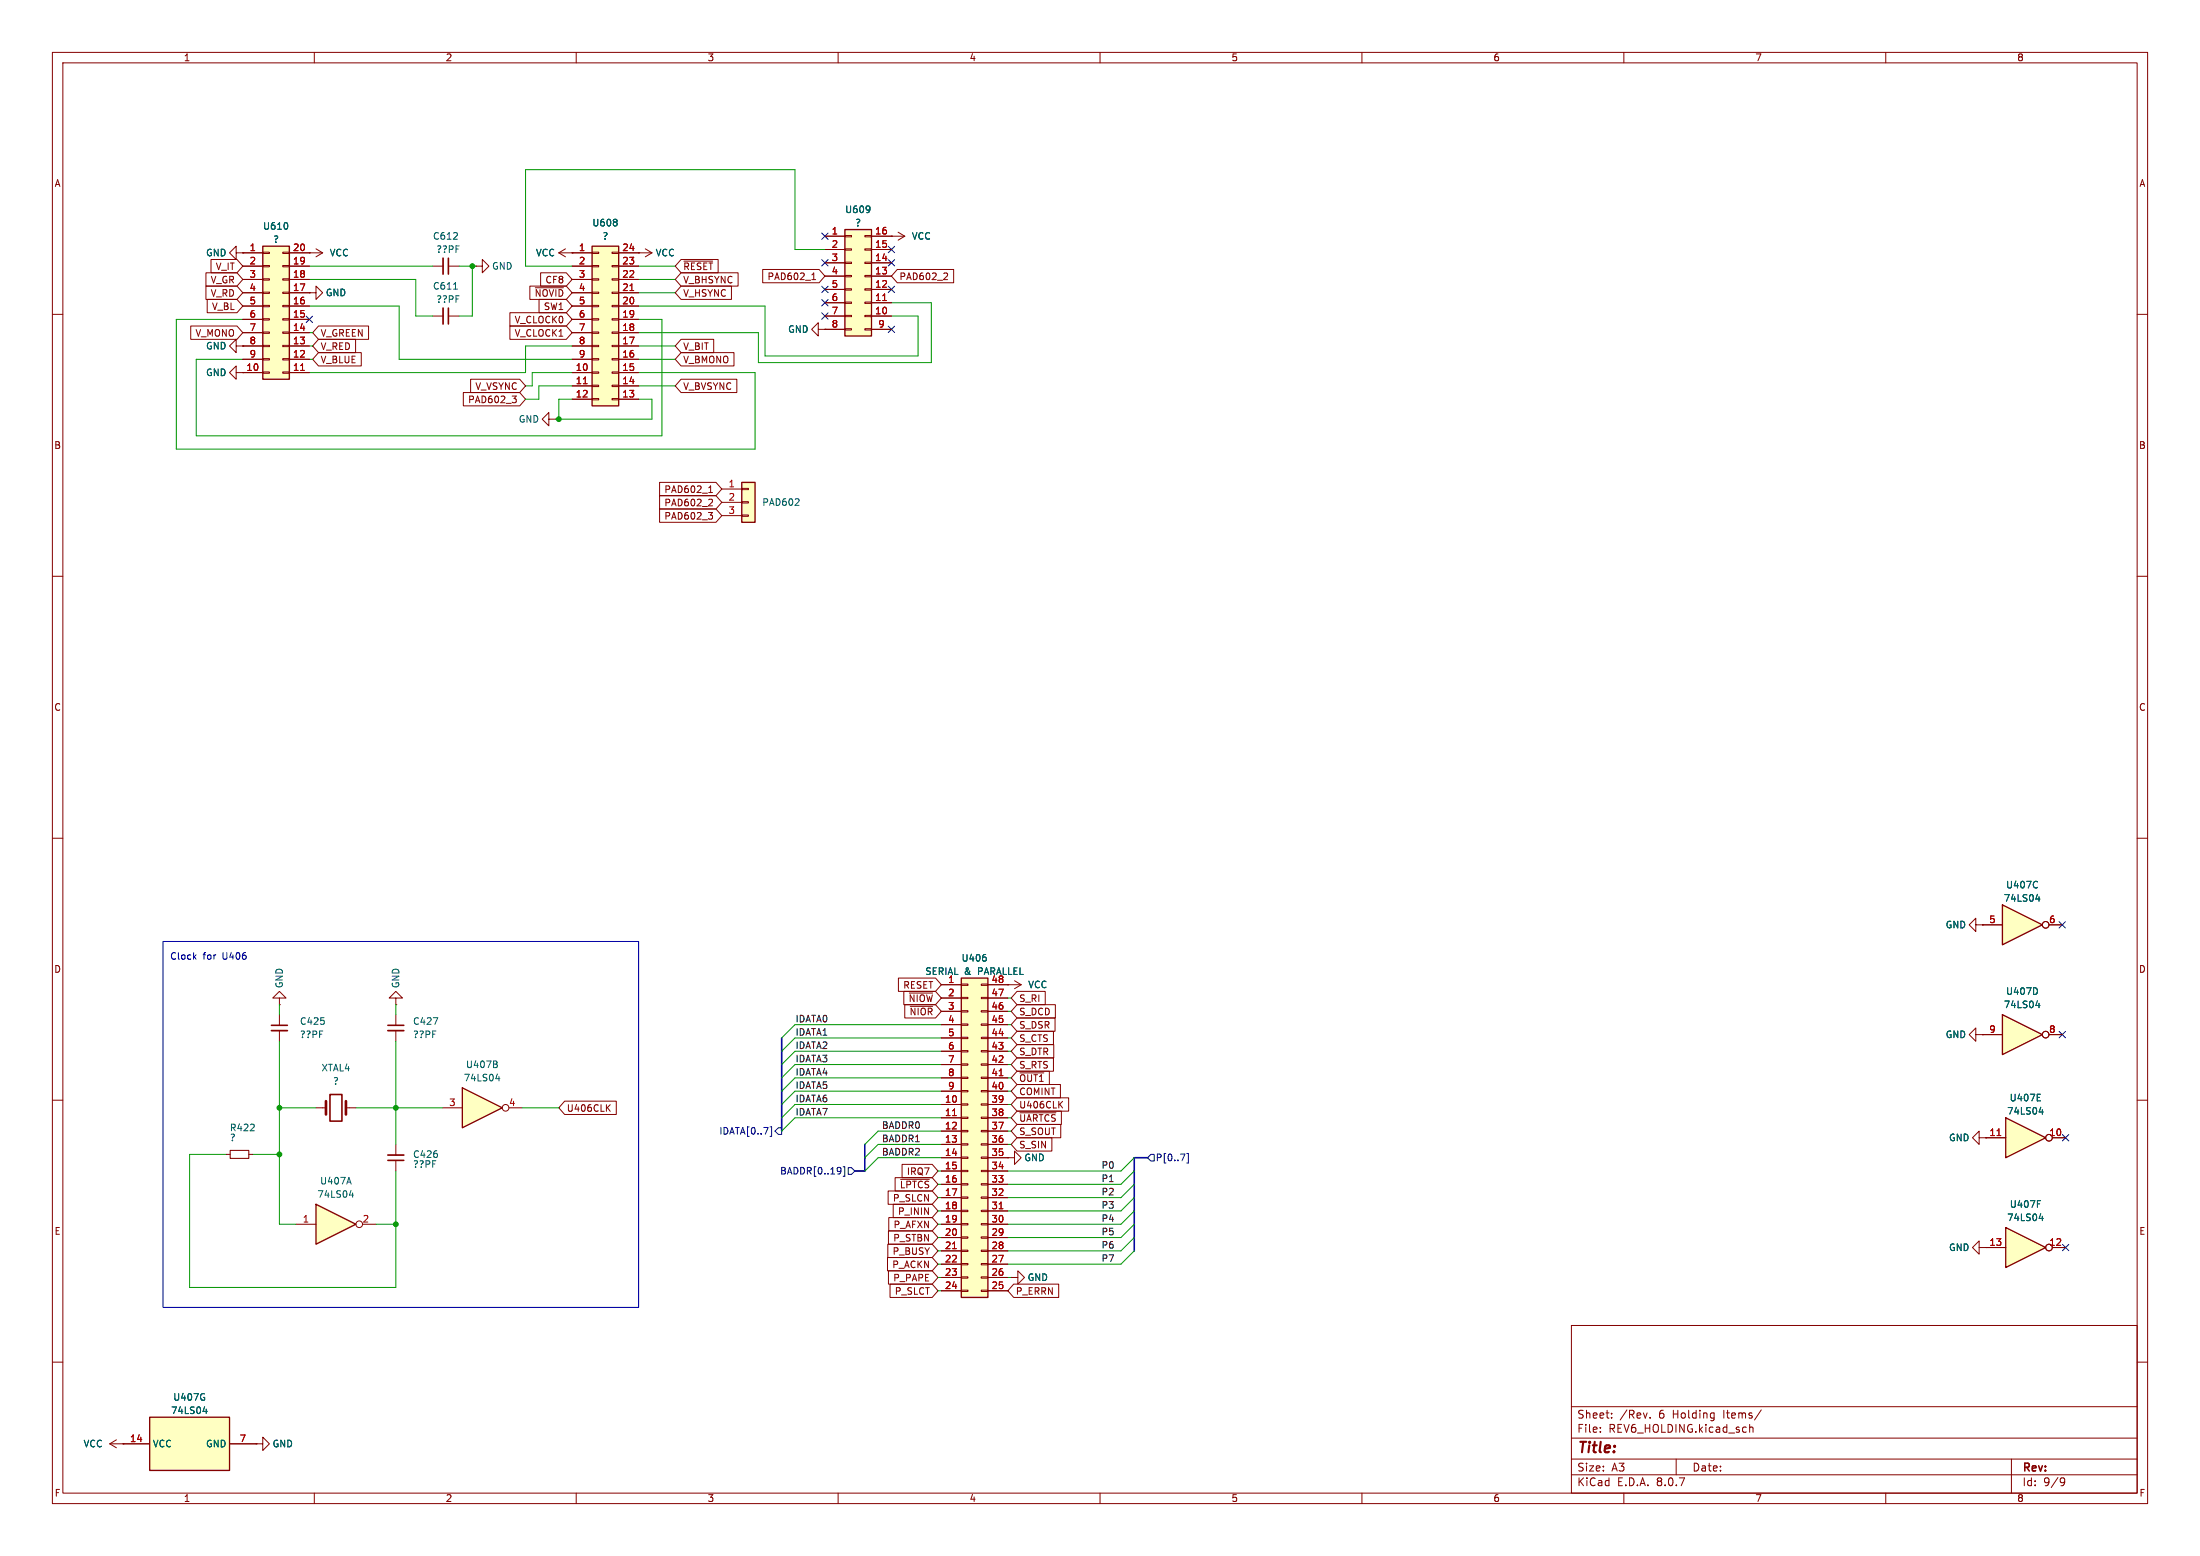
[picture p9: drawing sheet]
<svg xmlns="http://www.w3.org/2000/svg" width="420mm" height="297mm" viewBox="0 0 420 297" stroke-linecap="round" stroke-linejoin="round" font-family="sans-serif">
<g fill="none" stroke="#840000" stroke-width=".19">
<path d="M10 10h400v277h-400zM12 12h396v273h-396zM60 10v2M110 10v2M160 10v2M210 10v2M260 10v2M310 10v2M360 10v2M10 60h2M156.2 62.9v-1.3l-1.3 1.3 1.3 1.2v-1.2h1.3M157.5 62.9h.1"/>
<path d="M408 60h2M10 110h2M408 110h2M10 160h2M408 160h2M377.2 176.5v1.3l-1.3-1.3 1.3-1.2v1.2h1.3M378.5 176.5h.1M377.2 197.5v1.3l-1.3-1.3 1.3-1.3v1.3h1.3M378.5 197.5h.1M10 210h2M408 210h2M300 253h108v32h-108z"/>
<path d="M10 260h2M300 278.5h108M300 274.5h108M300 268.5h108M305.5 273.2v.2M305.5 272.5v.1M307.7 270.5v.2M307.7 269.8v.1M315 270.5v.2M320 278.5v3M327.1 269.7l.1 .1M327.2 269.7v1.2l-.1 .2"/>
<path d="M327.2 270.6l-.1 .1M334 271.9v1.5M334 272.5l.2-.1 .4 .1 .1 .9M336.2 269.1l-1.3 1.9M384 278.5v6.5M408 260h2M60 285v2M110 285v2M160 285v2M210 285v2M260 285v2M300 281.5h108"/>
<path d="M310 285v2M360 285v2M393.6 282.1l.5 .1a.99 .99 0 0 1-.4 1.4h-.3M394.2 282.7l-.3 .3h-.3"/>
</g>
<path d="M382.3 172.7l7.6 3.8-7.6 3.8z" fill="#ffffc2"/>
<path d="M382.3 172.7l7.6 3.8-7.6 3.8z" fill="none" stroke="#840000" stroke-width=".25"/>
<g fill="none" stroke="#840000" stroke-width=".19">
<path d="M378.5 176.5h3.8M391.2 176.5h2.5"/>
<circle cx="390.5" cy="176.5" r=".63"/>
</g>
<path d="M388.7 171.6h.7M388.9 168.3h.1M389 169.4h-.1M389.3 171.2v.8" fill="none" stroke="#006464" stroke-width=".19"/>
<path d="M382.3 193.7l7.6 3.8-7.6 3.8z" fill="#ffffc2"/>
<path d="M382.3 193.7l7.6 3.8-7.6 3.8z" fill="none" stroke="#840000" stroke-width=".25"/>
<g fill="none" stroke="#840000" stroke-width=".19">
<path d="M378.5 197.5h3.8M391.2 197.5h2.5"/>
<circle cx="390.5" cy="197.5" r=".63"/>
</g>
<path d="M388.7 191.9h.7M388.9 188.8v.7M389.3 191.5v.8" fill="none" stroke="#006464" stroke-width=".19"/>
<path d="M113 47h5.1v30.5h-5.1z" fill="#ffffc2"/>
<g fill="none" stroke="#840000" stroke-width=".19">
<path d="M109.2 48.3h3.8M109.2 50.8h3.8M109.2 58.4h3.8M109.2 55.9h3.8M109.2 53.3h3.8M113 58.3h1.3v.2h-1.3zM113 55.8h1.3v.2h-1.3zM113 53.2h1.3v.3h-1.3zM113 50.7h1.3v.2h-1.3zM113 48.1h1.3v.3h-1.3zM116.8 58.3h1.3v.2h-1.3zM116.8 55.8h1.3v.2h-1.3z"/>
<path d="M116.8 53.2h1.3v.3h-1.3zM116.8 50.7h1.3v.2h-1.3zM116.8 48.1h1.3v.3h-1.3zM118.1 48.3h3.8M118.1 50.8h3.8M118.1 58.4h3.8M118.1 55.9h3.8M118.1 53.3h3.8M109.2 71.1h3.8M109.2 73.7h3.8M109.2 76.2h3.8M109.2 68.6h3.8"/>
<path d="M109.2 66h3.8M109.2 63.5h3.8M109.2 61h3.8M113 76.1h1.3v.2h-1.3zM113 73.5h1.3v.3h-1.3zM113 71h1.3v.2h-1.3zM113 68.5h1.3v.2h-1.3zM113 65.9h1.3v.3h-1.3zM113 63.4h1.3v.2h-1.3zM113 60.8h1.3v.3h-1.3zM116.8 76.1h1.3v.2h-1.3zM116.8 73.5h1.3v.3h-1.3z"/>
<path d="M116.8 71h1.3v.2h-1.3zM116.8 68.5h1.3v.2h-1.3zM116.8 65.9h1.3v.3h-1.3zM116.8 63.4h1.3v.2h-1.3zM116.8 60.8h1.3v.3h-1.3zM118.1 71.1h3.8M118.1 73.7h3.8M118.1 76.2h3.8M118.1 68.6h3.8M118.1 66h3.8M118.1 63.5h3.8M118.1 61h3.8"/>
</g>
<path d="M113 47h5.1v30.5h-5.1z" fill="none" stroke="#840000" stroke-width=".25"/>
<path d="M120.3 55.5h.7M111.4 73.2h.7" fill="none" stroke="#a90000" stroke-width=".19"/>
<path d="M117.7 42v.3M117.7 42.5v.5" fill="none" stroke="#006464" stroke-width=".19"/>
<path d="M161.3 43.8h5.1v20.3h-5.1z" fill="#ffffc2"/>
<g fill="none" stroke="#840000" stroke-width=".19">
<path d="M106.7 48.3h2.5M106.7 48.3l1.2 .7M107.9 47.5l-1.2 .8M109.2 48.3h.1M121.9 48.3h.1M121.9 48.3h2.6M123.2 47.5l1.3 .8M124.5 48.3l-1.3 .7M157.5 45.1h3.8M157.5 57.8h3.8M157.5 55.2h3.8M157.5 52.7h3.8"/>
<path d="M157.5 50.2h3.8M157.5 47.6h3.8M161.3 57.7h1.3v.2h-1.3zM161.3 55.1h1.3v.3h-1.3zM161.3 52.6h1.3v.2h-1.3zM161.3 50h1.3v.3h-1.3zM161.3 47.5h1.3v.3h-1.3zM161.3 45h1.3v.2h-1.3zM165.1 57.7h1.3v.2h-1.3zM165.1 55.1h1.3v.3h-1.3zM165.1 52.6h1.3v.2h-1.3zM165.1 50h1.3v.3h-1.3z"/>
<path d="M165.1 47.5h1.3v.3h-1.3zM165.1 45h1.3v.2h-1.3zM166.4 45.1h6.3M166.4 57.8h3.8M166.4 55.2h3.8M166.4 52.7h3.8M166.4 50.2h3.8M166.4 47.6h3.8M170.2 45.1h.1M171.4 44.3l1.3 .8M172.7 45.1l-1.3 .7M157.5 60.3h3.8"/>
<path d="M157.5 62.9h3.8M161.3 62.7h1.3v.3h-1.3zM161.3 60.2h1.3v.3h-1.3zM165.1 62.7h1.3v.3h-1.3zM165.1 60.2h1.3v.3h-1.3zM166.4 60.3h3.8M166.4 62.9h3.8M104.8 80v-1.3l-1.3 1.3 1.3 1.3v-1.3h1.2M106 80h.1"/>
</g>
<path d="M161.3 43.8h5.1v20.3h-5.1z" fill="none" stroke="#840000" stroke-width=".25"/>
<path d="M168.5 57.4h.7" fill="none" stroke="#a90000" stroke-width=".19"/>
<path d="M166 39.4v.9M166.1 39.9l-.1 .1" fill="none" stroke="#006464" stroke-width=".19"/>
<path d="M141.6 92.1h2.5v7.6h-2.5z" fill="#ffffc2"/>
<g fill="none" stroke="#840000" stroke-width=".19">
<path d="M90.8 50.8h1.3v1.3l1.2-1.3-1.2-1.3v1.3M90.8 50.8h.1M45.1 71.1v-1.2l-1.3 1.2 1.3 1.3v-1.3h1.3M45.1 66v-1.2l-1.3 1.2 1.3 1.3v-1.3h1.3M46.4 71.1h.1M46.4 66h.1M137.8 93.3h3.8M137.8 95.9h3.8M137.8 98.4h3.8M141.6 98.3h1.3v.3h-1.3zM141.6 95.8h1.3v.2h-1.3zM141.6 93.2h1.3v.3h-1.3z"/>
<path d="M192.4 188h.1M192.4 188h2.5M193.7 187.2l1.2 .8M194.9 188l-1.2 .7"/>
</g>
<path d="M141.6 92.1h2.5v7.6h-2.5z" fill="none" stroke="#840000" stroke-width=".25"/>
<path d="M183.5 186.7h5.1v60.9h-5.1z" fill="#ffffc2"/>
<g fill="none" stroke="#840000" stroke-width=".19">
<path d="M45.1 48.3v-1.3l-1.3 1.3 1.3 1.2v-1.2h1.3M46.4 48.3h.1M82.5 50.8h2.1M85.6 50.8h2M82.5 60.3h2.1M85.6 60.3h2M179.7 188h3.8M179.7 190.5h3.8M179.7 193h3.8M179.7 195.6h3.8M179.7 198.1h3.8M183.5 198h1.3v.2h-1.3z"/>
<path d="M183.5 195.5h1.3v.2h-1.3zM183.5 192.9h1.3v.3h-1.3zM183.5 190.4h1.3v.2h-1.3zM183.5 187.8h1.3v.3h-1.3zM187.3 198h1.3v.2h-1.3zM187.3 195.5h1.3v.2h-1.3zM187.3 192.9h1.3v.3h-1.3zM187.3 190.4h1.3v.2h-1.3zM187.3 187.8h1.3v.3h-1.3zM188.6 188h3.8M188.6 190.5h3.8M188.6 193h3.8"/>
<path d="M188.6 195.6h3.8M188.6 198.1h3.8M179.7 210.8h3.8M179.7 213.4h3.8M179.7 215.9h3.8M179.7 218.4h3.8M179.7 208.3h3.8M179.7 205.7h3.8M179.7 203.2h3.8M179.7 200.7h3.8M183.5 218.3h1.3v.3h-1.3zM183.5 215.8h1.3v.2h-1.3z"/>
<path d="M183.5 213.2h1.3v.3h-1.3zM183.5 210.7h1.3v.2h-1.3zM183.5 208.2h1.3v.2h-1.3zM183.5 205.6h1.3v.3h-1.3zM183.5 203.1h1.3v.2h-1.3zM183.5 200.5h1.3v.3h-1.3zM187.3 218.3h1.3v.3h-1.3zM187.3 215.8h1.3v.2h-1.3zM187.3 213.2h1.3v.3h-1.3zM187.3 210.7h1.3v.2h-1.3zM187.3 208.2h1.3v.2h-1.3zM187.3 205.6h1.3v.3h-1.3z"/>
<path d="M187.3 203.1h1.3v.2h-1.3zM187.3 200.5h1.3v.3h-1.3zM188.6 210.8h3.8M188.6 213.4h3.8M188.6 215.9h3.8M188.6 218.4h3.8M188.6 208.3h3.8M188.6 205.7h3.8M188.6 203.2h3.8M188.6 200.7h3.8M179.7 221h3.8M179.7 223.5h3.8"/>
<path d="M179.7 226.1h3.8M179.7 228.6h3.8M179.7 231.1h3.8M179.7 233.7h3.8M179.7 236.2h3.8M179.7 238.8h3.8M183.5 238.6h1.3v.3h-1.3zM183.5 236.1h1.3v.2h-1.3zM183.5 233.6h1.3v.2h-1.3zM183.5 231h1.3v.3h-1.3zM183.5 228.5h1.3v.2h-1.3zM183.5 225.9h1.3v.3h-1.3z"/>
<path d="M183.5 223.4h1.3v.2h-1.3zM183.5 220.9h1.3v.2h-1.3zM187.3 238.6h1.3v.3h-1.3zM187.3 236.1h1.3v.2h-1.3zM187.3 233.6h1.3v.2h-1.3zM187.3 231h1.3v.3h-1.3zM187.3 228.5h1.3v.2h-1.3zM187.3 225.9h1.3v.3h-1.3zM187.3 223.4h1.3v.2h-1.3zM187.3 220.9h1.3v.2h-1.3zM188.6 221h3.8M188.6 223.5h3.8"/>
<path d="M188.6 226.1h3.8M188.6 228.6h3.8M188.6 231.1h3.8M188.6 233.7h3.8M188.6 236.2h3.8M188.6 238.8h3.8M192.4 221h1.3v-1.3l1.2 1.3-1.2 1.2v-1.2M192.4 221h.1M179.7 241.3h3.8M179.7 243.8h3.8M179.7 246.4h3.8M183.5 246.3h1.3v.2h-1.3z"/>
<path d="M183.5 243.7h1.3v.3h-1.3zM183.5 241.2h1.3v.2h-1.3zM187.3 246.3h1.3v.2h-1.3zM187.3 243.7h1.3v.3h-1.3zM187.3 241.2h1.3v.2h-1.3zM188.6 241.3h3.8M188.6 243.8h3.8M188.6 246.4h3.8"/>
</g>
<path d="M183.5 186.7h5.1v60.9h-5.1z" fill="none" stroke="#840000" stroke-width=".25"/>
<path d="M181.9 212.9h.7M190.7 205.3h.8M181.9 238.3h.7M190.7 230.7h.8" fill="none" stroke="#a90000" stroke-width=".19"/>
<path d="M86.6 55.2h.7M188.2 182.8v.5" fill="none" stroke="#006464" stroke-width=".19"/>
<path d="M84.6 49.3v3M84.6 58.8v3" fill="none" stroke="#840000" stroke-width=".33"/>
<path d="M85.6 49.3v3M85.6 58.8v3" fill="none" stroke="#840000" stroke-width=".3"/>
<path d="M50.2 47h5v25.4h-5z" fill="#ffffc2"/>
<g fill="none" stroke="#840000" stroke-width=".19">
<path d="M46.4 48.3h3.8M46.4 58.4h3.8M46.4 55.9h3.8M46.4 53.3h3.8M46.4 50.8h3.8M50.2 58.3h1.2v.2h-1.2zM50.2 55.8h1.2v.2h-1.2zM50.2 53.2h1.2v.3h-1.2zM50.2 50.7h1.2v.2h-1.2zM50.2 48.1h1.2v.3h-1.2zM54 58.3h1.2v.2h-1.2zM54 55.8h1.2v.2h-1.2z"/>
<path d="M54 53.2h1.2v.3h-1.2zM54 50.7h1.2v.2h-1.2zM54 48.1h1.2v.3h-1.2zM55.2 48.3h6.4M55.2 58.4h3.9M55.2 55.9h3.9M55.2 53.3h3.9M55.2 50.8h3.9M59.1 48.3h.1M60.3 47.5l1.3 .8M61.6 48.3l-1.3 .7M46.4 71.1h3.8"/>
<path d="M46.4 68.6h3.8M46.4 66h3.8M46.4 63.5h3.8M46.4 61h3.8M50.2 71h1.2v.2h-1.2zM50.2 68.5h1.2v.2h-1.2zM50.2 65.9h1.2v.3h-1.2zM50.2 63.4h1.2v.2h-1.2zM50.2 60.8h1.2v.3h-1.2zM54 71h1.2v.2h-1.2zM54 68.5h1.2v.2h-1.2zM54 65.9h1.2v.3h-1.2z"/>
<path d="M54 63.4h1.2v.2h-1.2zM54 60.8h1.2v.3h-1.2zM55.2 71.1h3.9M55.2 68.6h3.9M55.2 66h3.9M55.2 63.5h3.9M55.2 61h3.9M53.3 190.5h1.3l-1.3-1.3-1.2 1.3h1.2v1.3M53.3 191.8h.1M53.3 193.7v2M53.3 196.7v2.1M75.6 190.5h1.2l-1.2-1.3-1.3 1.3h1.3v1.3"/>
<path d="M75.6 191.8h.1M377.8 238.1v1.3l-1.2-1.3 1.2-1.2v1.2h1.3M379.1 238.1h.1"/>
</g>
<path d="M50.2 47h5v25.4h-5z" fill="none" stroke="#840000" stroke-width=".25"/>
<path d="M57.4 70.7h.7" fill="none" stroke="#a90000" stroke-width=".19"/>
<path d="M54.9 42.7v.8" fill="none" stroke="#006464" stroke-width=".19"/>
<path d="M51.8 196.7h3.1" fill="none" stroke="#840000" stroke-width=".33"/>
<path d="M51.8 195.7h3.1" fill="none" stroke="#840000" stroke-width=".3"/>
<path d="M382.9 234.3l7.6 3.8-7.6 3.8z" fill="#ffffc2"/>
<path d="M382.9 234.3l7.6 3.8-7.6 3.8z" fill="none" stroke="#840000" stroke-width=".25"/>
<g fill="none" stroke="#840000" stroke-width=".19">
<path d="M379.1 238.1h3.8M391.8 238.1h2.5"/>
<circle cx="391.2" cy="238.1" r=".63"/>
</g>
<path d="M389 229.2h.6M389.3 232.6h.8M389.9 232.1v.9" fill="none" stroke="#006464" stroke-width=".19"/>
<path d="M382.9 213.4l7.6 3.8-7.6 3.8z" fill="#ffffc2"/>
<path d="M382.9 213.4l7.6 3.8-7.6 3.8z" fill="none" stroke="#840000" stroke-width=".25"/>
<g fill="none" stroke="#840000" stroke-width=".19">
<path d="M60.3 211.5h1.9M66 211.5h1.9M377.8 217.2v1.2l-1.2-1.2 1.2-1.3v1.3h1.3M379.1 217.2h.1M379.1 217.2h3.8M391.8 217.2h2.5M48.9 275.6h1.3v-1.3l1.2 1.3-1.2 1.3v-1.3M48.9 275.6h.1"/>
<circle cx="391.2" cy="217.2" r=".63"/>
</g>
<path d="M381.2 216.8h.8" fill="none" stroke="#a90000" stroke-width=".19"/>
<path d="M388.9 210.1h.6M388.9 208.9h.6M389.3 212.2h.8M389.9 211.8v.9" fill="none" stroke="#006464" stroke-width=".19"/>
<path d="M63 208.9h2.3v5.1h-2.3z" fill="none" stroke="#840000" stroke-width=".3"/>
<path d="M62.2 210.2v2.5M66 210.2v2.5" fill="none" stroke="#840000" stroke-width=".51"/>
<path d="M28.6 270.5h15.2v10.2h-15.2z" fill="#ffffc2"/>
<path d="M28.6 270.5h15.2v10.2h-15.2z" fill="none" stroke="#840000" stroke-width=".25"/>
<path d="M59.1 55.9h1.2v1.3l1.3-1.3-1.3-1.3v1.3M59.1 55.9h.1M193 243.8h1.3v-1.2l1.3 1.2-1.3 1.3v-1.3M193 243.8h.1M21 275.6h7.6M21 275.6l1.2 .8M22.2 274.8l-1.2 .8M23.5 275.6h.1M43.8 275.6h5.1" fill="none" stroke="#840000" stroke-width=".19"/>
<path d="M38.8 269.4h.8M39.4 269v.8" fill="none" stroke="#006464" stroke-width=".19"/>
<path d="M60.3 229.9l7.6 3.8-7.6 3.8z" fill="#ffffc2"/>
<path d="M60.3 229.9l7.6 3.8-7.6 3.8z" fill="none" stroke="#840000" stroke-width=".25"/>
<g fill="none" stroke="#840000" stroke-width=".19">
<path d="M43.2 220.3h.7M47.5 220.3h.8M56.5 233.7h3.8M69.2 233.7h2.6"/>
<circle cx="68.6" cy="233.7" r=".63"/>
</g>
<path d="M66.6 224.7l.4 1.3M66.7 228.1h.8M67.3 227.7v.8" fill="none" stroke="#006464" stroke-width=".19"/>
<path d="M43.9 219.6h3.6v1.5h-3.6z" fill="none" stroke="#840000" stroke-width=".2"/>
<path d="M88.3 207.6l7.6 3.9-7.6 3.8z" fill="#ffffc2"/>
<path d="M88.3 207.6l7.6 3.9-7.6 3.8z" fill="none" stroke="#840000" stroke-width=".25"/>
<g fill="none" stroke="#840000" stroke-width=".19">
<path d="M39.3 52.1h5.9l1.2 1.2-1.2 1.3h-5.9zM39.3 54.6h5.9l1.2 1.3-1.2 1.3h-5.9zM39.6 57.1h5.6l1.2 1.3-1.2 1.3h-5.6zM40.3 49.5h4.9l1.2 1.3-1.2 1.3h-4.9zM46.4 48.3h.1M46.4 53.3h3.8M46.4 48.3h3.8M46.4 50.8h3.8M46.4 58.4h3.8M46.4 55.9h3.8M55.2 53.3h3.9M55.2 48.3h3.9"/>
<path d="M55.2 50.8h3.9M55.2 58.4h3.9M55.2 55.9h3.9M59.1 48.3h.1M59.1 55.9h.1M97.3 59.7h10.8l1.1 1.3-1.1 1.2h-10.8zM101.2 54.6h6.9l1.1 1.3-1.1 1.3h-6.9zM102.2 54.9h5.4M102.9 57.1h5.2l1.1 1.3-1.1 1.3h-5.2zM103.2 52.1h4.9l1.1 1.2-1.1 1.3h-4.9zM109.2 48.3h.1M109.2 53.3h3.8"/>
<path d="M109.2 48.3h3.8M109.2 50.8h3.8M109.2 58.4h3.8M109.2 55.9h3.8M118.1 53.3h3.8M118.1 48.3h3.8M118.1 50.8h3.8M118.1 58.4h3.8M118.1 55.9h3.8M121.9 48.3h.1M130 52.1h10.9v2.5h-10.9l-1.1-1.3zM130 54.6h9.6v2.6h-9.6l-1.1-1.3z"/>
<path d="M130 49.5h7.1v2.6h-7.1l-1.1-1.3zM130.6 49.8h5.5M145.6 51.4h10.8l1.1 1.3-1.1 1.3h-10.8zM155 53.4h.7M155.2 52.3l.1-.2v1.3M157.5 45.1h3.8M157.5 57.8h3.8M157.5 55.2h3.8M157.5 52.7h3.8M157.5 50.2h3.8M157.5 47.6h3.8M166.4 45.1h3.8"/>
<path d="M166.4 57.8h3.8M166.4 55.2h3.8M166.4 52.7h3.8M166.4 50.2h3.8M166.4 47.6h3.8M170.2 45.1h.1M171.3 51.4h10.8v2.6h-10.8l-1.1-1.3zM180.7 52.1l.2 .2-.1 .3-.7 .8h.8M36.4 62.2h8.8l1.2 1.3-1.2 1.3h-8.8zM46.4 71.1h.1M46.4 66h.1M46.4 71.1h3.8"/>
<path d="M46.4 68.6h3.8M46.4 66h3.8M46.4 63.5h3.8M46.4 61h3.8M55.2 71.1h3.9M55.2 68.6h3.9M55.2 66h3.9M55.2 63.5h3.9M55.2 61h3.9M60.8 62.2h9.6v2.6h-9.6l-1.1-1.3zM60.8 64.8h7.1v2.5h-7.1l-1.1-1.3zM60.8 67.3h8.2v2.6h-8.2l-1.1-1.3z"/>
<path d="M88.5 74.9h10.7l1.1 1.3-1.1 1.3h-10.7zM89.8 72.4h9.4l1.1 1.3-1.1 1.2h-9.4zM97.3 62.2h10.8l1.1 1.3-1.1 1.3h-10.8zM97.8 75.6h.8l-.5 .5M98.3 76.1l.3 .2v.3l-.3 .3M109.2 71.1h3.8M109.2 73.7h3.8M109.2 76.2h3.8M109.2 68.6h3.8M109.2 66h3.8M109.2 63.5h3.8M109.2 61h3.8"/>
<path d="M118.1 71.1h3.8M118.1 73.7h3.8M118.1 76.2h3.8M118.1 68.6h3.8M118.1 66h3.8M118.1 63.5h3.8M118.1 61h3.8M130 64.8h6.2v2.5h-6.2l-1.1-1.3zM130 67.3h10.1v2.6h-10.1l-1.1-1.3zM130 72.4h10.7v2.5h-10.7l-1.1-1.2zM157.5 62.9h.1M157.5 60.3h3.8"/>
<path d="M157.5 62.9h3.8M166.4 60.3h3.8M166.4 62.9h3.8M125.9 94.6h10.8l1.1 1.3-1.1 1.3h-10.8zM125.9 92.1h10.8l1.1 1.2-1.1 1.3h-10.8zM125.9 97.2h10.8l1.1 1.2-1.1 1.3h-10.8zM135.2 97.8h.8l-.4 .5M135.3 94h.7M135.5 92.9l.2-.2v1.3M135.8 95.3l.2 .2v.3l-.8 .8h.8M135.8 98.3l.2 .3v.3l-.2 .2M378.5 176.5h.1"/>
<path d="M378.5 176.5h3.8M391.2 176.5h2.5M75.6 193.7v2M75.6 196.7v2.1M171.5 186.7h7.1l1.1 1.3-1.1 1.2h-7.1zM172.5 189.2h6.1l1.1 1.3-1.1 1.3h-6.1zM172.7 191.8h5.9l1.1 1.2-1.1 1.3h-5.9zM173.6 189.5h4.4M173.8 192.1h4.2M179.7 188h3.8M179.7 190.5h3.8M179.7 193h3.8"/>
<path d="M179.7 195.6h3.8M179.7 198.1h3.8M188.6 188h3.8M188.6 190.5h3.8M188.6 193h3.8M188.6 195.6h3.8M188.6 198.1h3.8M192.4 188h.1M194.2 199.4h7v2.5h-7l-1.2-1.2zM194.2 196.8h6.9v2.6h-6.9l-1.2-1.3zM194.2 189.2h5.3v2.6h-5.3l-1.2-1.3zM194.2 194.3h7.2v2.6h-7.2l-1.2-1.3z"/>
<path d="M194.2 191.8h7.3v2.5h-7.3l-1.2-1.3zM378.5 197.5h.1M378.5 197.5h3.8M391.2 197.5h2.5M75.6 218.4v2.1M84.5 211.5h3.8M97.2 211.5h2.5M107.8 210.2h9.9v2.5h-9.9l-1.1-1.2zM115.9 211.4l.6 .7M116.5 210.9l-.7 .7M179.7 210.8h3.8M179.7 213.4h3.8"/>
<path d="M179.7 215.9h3.8M179.7 218.4h3.8M179.7 208.3h3.8M179.7 205.7h3.8M179.7 203.2h3.8M179.7 200.7h3.8M188.6 210.8h3.8M188.6 213.4h3.8M188.6 215.9h3.8M188.6 218.4h3.8M188.6 208.3h3.8M188.6 205.7h3.8"/>
<path d="M188.6 203.2h3.8M188.6 200.7h3.8M194.2 212.1h8.4v2.5h-8.4l-1.2-1.2zM194.2 201.9h6.9v2.6h-6.9l-1.2-1.3zM194.2 207h8.2v2.6h-8.2l-1.2-1.3zM194.2 204.5h6.1v2.5h-6.1l-1.2-1.3zM194.2 217.2h6.6v2.5h-6.6l-1.2-1.3zM194.2 214.6h8.3v2.6h-8.3l-1.2-1.3zM194.2 209.5h9.8v2.6h-9.8l-1.2-1.3zM194.7 212.4h6.9M194.7 204.8h4.6M202.3 210.8l.6 .7"/>
<path d="M202.9 210.2l-.8 .7M379.1 217.2h.1M379.1 217.2h3.8M391.8 217.2h2.5M75.6 221.5v2M169.5 237.5h8.5l1.1 1.3-1.1 1.2h-8.5zM169.5 227.3h8.5l1.1 1.3-1.1 1.3h-8.5zM169.6 234.9h8.4l1.1 1.3-1.1 1.3h-8.4zM169.7 232.4h8.3l1.1 1.3-1.1 1.3h-8.3zM170.5 229.9h7.5l1.1 1.2-1.1 1.3h-7.5zM170.9 224.8h7.1l1.1 1.3-1.1 1.2h-7.1zM171.9 225.1h5.5"/>
<path d="M172.2 222.2h5.8l1.1 1.3-1.1 1.3h-5.8zM179.7 221h3.8M179.7 223.5h3.8M179.7 226.1h3.8M179.7 228.6h3.8M179.7 231.1h3.8M179.7 233.7h3.8M179.7 236.2h3.8M179.7 238.8h3.8M188.6 221h3.8M188.6 223.5h3.8M188.6 226.1h3.8"/>
<path d="M188.6 228.6h3.8M188.6 231.1h3.8M188.6 233.7h3.8M188.6 236.2h3.8M188.6 238.8h3.8M192.4 221h.1M379.1 238.1h.1M379.1 238.1h3.8M391.8 238.1h2.5M169.4 240h8.6l1.1 1.3-1.1 1.3h-8.6zM169.6 242.6h8.4l1.1 1.2-1.1 1.3h-8.4zM169.9 245.1h8.1l1.1 1.3-1.1 1.3h-8.1z"/>
<path d="M179.7 241.3h3.8M179.7 243.8h3.8M179.7 246.4h3.8M188.6 241.3h3.8M188.6 243.8h3.8M188.6 246.4h3.8M193 243.8h.1M193.5 245.1h8.6v2.6h-8.6l-1.1-1.3zM23.5 275.6h.1M23.5 275.6h5.1M43.8 275.6h5.1M48.9 275.6h.1"/>
<circle cx="390.5" cy="176.5" r=".63"/>
<circle cx="390.5" cy="197.5" r=".63"/>
<circle cx="96.5" cy="211.5" r=".63"/>
<circle cx="391.2" cy="217.2" r=".63"/>
<circle cx="391.2" cy="238.1" r=".63"/>
</g>
<g fill="none" stroke="#006464" stroke-width=".19">
<path d="M166 39.4v.9M166.1 39.9l-.1 .1M54.9 42.7v.8M117.7 42v.3M117.7 42.5v.5M388.7 171.6h.7M388.9 168.3h.1M389 169.4h-.1M389.3 171.2v.8M82.7 194.3h.9l-.6 1.2M188.2 182.8v.5M388.7 191.9h.7"/>
<path d="M388.9 188.8v.7M389.3 191.5v.8M94.6 203.1l.3 .3v.3l-.2 .1M94.6 205.9h.8M94.8 202.6l.1 .2-.1 .3M95.2 205.5v.8M388.9 210.1h.6M388.9 208.9h.6M389.3 212.2h.8M389.9 211.8v.9M389 229.2h.6M389.3 232.6h.8"/>
<path d="M389.9 232.1v.9M38.8 269.4h.8M39.4 269v.8"/>
</g>
<path d="M74 196.7h3.1M74 220.5h3.1" fill="none" stroke="#840000" stroke-width=".33"/>
<path d="M74 195.7h3.1M74 221.5h3.1" fill="none" stroke="#840000" stroke-width=".3"/>
<g fill="none" stroke="#000084" stroke-width=".19">
<path d="M156.9 59.7l1.2 1.2M156.9 49.6l1.2 1.2M156.9 44.5l1.2 1.2M156.9 57.2l1.2 1.2M156.9 54.6l1.2 1.3M158.1 59.7l-1.2 1.2M158.1 49.6l-1.2 1.2M158.1 44.5l-1.2 1.2M158.1 57.2l-1.2 1.2M158.1 54.6l-1.2 1.3M169.6 49.6l1.2 1.2M169.6 54.6l1.2 1.3"/>
<path d="M169.6 47l1.2 1.2M170.8 47l-1.2 1.2M170.8 49.6l-1.2 1.2M170.8 54.6l-1.2 1.3M58.4 60.4l1.3 1.2M59.7 60.4l-1.3 1.2M169.6 62.3l1.2 1.2M170.8 62.3l-1.2 1.2M393.1 175.9l1.2 1.2M394.3 175.9l-1.2 1.2M393.1 196.9l1.2 1.2M394.3 196.9l-1.2 1.2"/>
<path d="M147 215.1h.3v1.8h-.3M148.6 215.3h.6v1.2h-.6l-.6-.6zM393.7 216.6l1.2 1.2M394.9 216.6l-1.2 1.2M160.4 222.9l.1 .7-.1 .4M160.5 223.4l-.1 .2M161 222.7h.3v1.8h-.3M161.9 222.9h.7l.6 .6-.6 .7h-.7zM219.7 220.3h.6v1.3h-.6l-.6-.6zM225.4 220.3h.8l-.5 1.3M226.6 220.2h.3v1.8h-.3M393.7 237.5l1.2 1.2"/>
<path d="M394.9 237.5l-1.2 1.2"/>
</g>
<path d="M31.1 179.7h90.8v69.9h-90.8zM37.1 182.6l.3 .5M37.4 182.3l-.4 .4" fill="none" stroke="#0000c2" stroke-width=".19"/>
<path d="M149.2 198.1v17.8M165.1 218.4v5.1h-1.9M219.1 221h-2.6v17.8" fill="none" stroke="#000084" stroke-width=".3"/>
<g fill="none" stroke="#009600" stroke-width=".19">
<path d="M59.1 53.3h20.3v7h3.1M59.1 58.4h17.1v10.2h33M59.1 50.8h23.4M87.6 50.8h3.2M90.2 50.8v9.5h-2.6M121.9 53.3h7M121.9 58.4h24.1v9.5h29.3v-7.6h-5.1M121.9 50.8h7M121.9 55.9h7M157.5 47.6h-5.7v-15.2h-51.5v18.4h8.9M170.2 57.8h7.6v11.4h-33v-5.7h-22.9M46.4 61h-12.7v24.7h110.4v-14.6h-22.2"/>
<path d="M59.1 68.6h.6M59.1 66h.6M59.1 63.5h.6M109.2 71.1h-7.6v2.6h-1.3M109.2 73.7h-6.3v2.5h-2.6M109.2 66h-8.9v5.1h-41.2M109.2 76.2h-2.5v3.8M121.9 61h4.5v22.2h-88.9v-14.6h8.9M121.9 68.6h7M121.9 73.7h7M121.9 66h7M121.9 76.2h2.6v3.8h-18.5"/>
<path d="M53.3 198.8v34.9h3.2M53.3 191.8v1.9M75.6 191.8v1.9M75.6 198.8v19.6M179.7 195.6h-27.9l-2.6 2.5M179.7 198.1h-27.9l-2.6 2.6M192.4 195.6h.6M192.4 198.1h.6M192.4 193h.6M192.4 190.5h.6M53.3 211.5h7M67.9 211.5h16.6"/>
<path d="M99.7 211.5h7M179.7 218.4h-12.1l-2.5 2.6M179.7 210.8h-27.9l-2.6 2.6M179.7 213.4h-27.9l-2.6 2.5M179.7 205.7h-27.9l-2.6 2.6M179.7 208.3h-27.9l-2.6 2.5M179.7 203.2h-27.9l-2.6 2.5M179.7 200.7h-27.9l-2.6 2.5M179.7 215.9h-12.1l-2.5 2.5M192.4 218.4h.6M192.4 210.8h.6M192.4 213.4h.6"/>
<path d="M192.4 205.7h.6M192.4 208.3h.6M192.4 203.2h.6M192.4 200.7h.6M192.4 215.9h.6M43.2 220.3h-7v25.4h39.4v-22.2M48.3 220.3h5M71.8 233.7h3.8M179.1 223.5h.6M179.1 231.1h.6M179.1 236.2h.6M179.1 238.8h.6"/>
<path d="M179.1 233.7h.6M179.1 228.6h.6M179.7 221h-12.1l-2.5 2.5M216.5 221l-2.5 2.5h-21.6M216.5 223.5l-2.5 2.6h-21.6M216.5 228.6l-2.5 2.5h-21.6M216.5 233.7l-2.5 2.5h-21.6M216.5 236.2l-2.5 2.6h-21.6M216.5 238.8l-2.5 2.5h-21.6M216.5 231.1l-2.5 2.6h-21.6M216.5 226.1l-2.5 2.5h-21.6M179.1 241.3h.6"/>
<path d="M179.1 246.4h.6M179.1 243.8h.6M192.4 243.8h.6"/>
</g>
<path d="M120.3 55.5h.7M168.5 57.4h.7M57.4 70.7h.7M111.4 73.2h.7M181.9 212.9h.7M190.7 205.3h.8M381.2 216.8h.8M181.9 238.3h.7M190.7 230.7h.8" fill="none" stroke="#a90000" stroke-width=".19"/>
<g fill="#009600" stroke="#009600" stroke-width=".19">
<circle cx="75.6" cy="211.5" r=".46"/>
<circle cx="106.7" cy="80" r=".46"/>
<circle cx="90.2" cy="50.8" r=".46"/>
<circle cx="75.6" cy="233.7" r=".46"/>
<circle cx="53.3" cy="211.5" r=".46"/>
<circle cx="53.3" cy="220.3" r=".46"/>
</g>
<text font-size="2.8" fill="#840000" x="301" y="277.9">Title:</text>
<g font-size="2.1" fill="#840000">
<text x="301" y="273.7">File:</text>
<text x="301" y="271">Sheet:</text>
<text x="307.1" y="273.7">REV6_HOLDING.kicad_sch</text>
<text x="309.2" y="271">/Rev.</text>
<text x="316.7" y="271">6</text>
<text x="319.5" y="271">Holding</text>
<text x="329.3" y="271">Items/</text>
<text x="301" y="281.1">Size:</text>
<text x="307.6" y="281.1">A3</text>
<text x="323" y="281.1">Date:</text>
<text x="386" y="281.3">Rev:</text>
<text x="301" y="283.9">KiCad</text>
<text x="308.7" y="283.9">E.D.A.</text>
<text x="316.3" y="283.9">8.0.7</text>
<text x="386" y="283.9">Id:</text>
<text x="390.1" y="283.9">9/9</text>
</g>
<g font-size="1.8" fill="#840000">
<text x="35" y="11.9">1</text>
<text x="85" y="11.9">2</text>
<text x="135" y="11.9">3</text>
<text x="185" y="11.9">4</text>
<text x="235" y="11.9">5</text>
<text x="285" y="11.9">6</text>
<text x="335" y="11.9">7</text>
<text x="385" y="11.9">8</text>
<text x="10.3" y="35.9">A</text>
<text x="408.3" y="35.9">A</text>
<text x="41.1" y="51.8">V_IT</text>
<text x="130.3" y="51.8">~{RESET}</text>
<text x="146.4" y="53.7">PAD602_1</text>
<text x="171.6" y="53.7">PAD602_2</text>
<text x="40.1" y="54.3">V_GR</text>
<text x="40.1" y="56.8">V_RD</text>
<text x="40.4" y="59.4">V_BL</text>
<text x="102" y="56.8">~{NOVID}</text>
<text x="103.7" y="59.4">SW1</text>
<text x="104" y="54.3">CF8</text>
<text x="130.3" y="54.3">V_BHSYNC</text>
<text x="130.3" y="56.8">V_HSYNC</text>
<text x="37.2" y="64.5">V_MONO</text>
<text x="61.1" y="64.5">V_GREEN</text>
<text x="98.2" y="61.9">V_CLOCK0</text>
<text x="98.2" y="64.5">V_CLOCK1</text>
<text x="61.1" y="67">V_RED</text>
<text x="61.1" y="69.5">V_BLUE</text>
<text x="130.3" y="67">V_BIT</text>
<text x="130.3" y="69.5">V_BMONO</text>
<text x="89.3" y="77.2">PAD602_3</text>
<text x="90.7" y="74.6">V_VSYNC</text>
<text x="130.3" y="74.6">V_BVSYNC</text>
<text x="10.3" y="85.9">B</text>
<text x="408.2" y="85.9">B</text>
<text x="126.7" y="94.3">PAD602_1</text>
<text x="126.7" y="96.8">PAD602_2</text>
<text x="126.7" y="99.4">PAD602_3</text>
<text x="10.3" y="135.9">C</text>
<text x="408.2" y="135.9">C</text>
<text x="10.3" y="185.9">D</text>
<text x="408.2" y="185.9">D</text>
<text x="172.3" y="188.9">RESET</text>
<text x="173.4" y="191.5">~{NIOW}</text>
<text x="194.5" y="191.5">S_RI</text>
<text x="173.5" y="194">~{NIOR}</text>
<text x="194.5" y="196.5">S_DSR</text>
<text x="194.5" y="194">S_DCD</text>
<text x="194.5" y="201.6">S_DTR</text>
<text x="194.5" y="199.1">S_CTS</text>
<text x="194.5" y="204.2">S_RTS</text>
<text x="194.5" y="209.2">COMINT</text>
<text x="194.5" y="206.7">~{OUT1}</text>
<text x="108.1" y="212.4">U406CLK</text>
<text x="194.5" y="214.3">~{UARTCS}</text>
<text x="194.5" y="211.8">U406CLK</text>
<text x="194.5" y="219.4">S_SIN</text>
<text x="194.5" y="216.9">S_SOUT</text>
<text x="173" y="224.5">IRQ7</text>
<text x="170.4" y="229.6">P_SLCN</text>
<text x="171.3" y="232.1">P_ININ</text>
<text x="10.3" y="235.9">E</text>
<text x="170.3" y="239.7">P_BUSY</text>
<text x="170.4" y="237.2">P_STBN</text>
<text x="170.5" y="234.6">P_AFXN</text>
<text x="408.3" y="235.9">E</text>
<text x="170.2" y="242.3">P_ACKN</text>
<text x="170.4" y="244.8">P_PAPE</text>
<text x="170.7" y="247.3">P_SLCT</text>
<text x="193.8" y="247.3">P_ERRN</text>
<text x="10.3" y="285.9">F</text>
<text x="35" y="286.9">1</text>
<text x="85" y="286.9">2</text>
<text x="135" y="286.9">3</text>
<text x="185" y="286.9">4</text>
<text x="235" y="286.9">5</text>
<text x="285" y="286.9">6</text>
<text x="335" y="286.9">7</text>
<text x="385" y="286.9">8</text>
<text x="408.3" y="285.9">F</text>
</g>
<g font-size="1.8" fill="#006464">
<text x="161.2" y="40.9">U609</text>
<text x="50.1" y="44">U610</text>
<text x="52.1" y="46.6">?</text>
<text x="82.6" y="45.9">C612</text>
<text x="113" y="43.4">U608</text>
<text x="114.9" y="45.9">?</text>
<text x="163.2" y="43.4">?</text>
<text x="174" y="45.9">VCC</text>
<text x="39.2" y="49.1">GND</text>
<text x="62.9" y="49.1">VCC</text>
<text x="83.2" y="48.5">??PF</text>
<text x="93.8" y="51.7">GND</text>
<text x="102.2" y="49.1">VCC</text>
<text x="125.1" y="49.1">VCC</text>
<text x="62.1" y="56.7">GND</text>
<text x="82.6" y="55.5">C611</text>
<text x="83.2" y="58">??PF</text>
<text x="150.4" y="63.7">GND</text>
<text x="39.2" y="72">GND</text>
<text x="39.2" y="66.9">GND</text>
<text x="98.9" y="80.9">GND</text>
<text x="145.4" y="96.7">PAD602</text>
<text x="382.4" y="172.3">74LS04</text>
<text x="382.9" y="169.8">U407C</text>
<text x="371.3" y="177.4">GND</text>
<text x="183.5" y="183.7">U406</text>
<text x="54.2" y="188.7" transform="rotate(-90 54.2 188.7)">GND</text>
<text x="76.4" y="188.7" transform="rotate(-90 76.4 188.7)">GND</text>
<text x="176.5" y="186.3">SERIAL &amp;</text>
<text x="186.8" y="186.3">PARALLEL</text>
<text x="196.2" y="188.8">VCC</text>
<text x="382.9" y="190.1">U407D</text>
<text x="57.2" y="195.8">C425</text>
<text x="78.7" y="195.8">C427</text>
<text x="382.4" y="192.6">74LS04</text>
<text x="57.2" y="198.3">??PF</text>
<text x="78.7" y="198.3">??PF</text>
<text x="371.3" y="198.3">GND</text>
<text x="61.3" y="204.7">XTAL4</text>
<text x="63.5" y="207.2">?</text>
<text x="88.4" y="206.6">74LS04</text>
<text x="88.9" y="204.1">U407B</text>
<text x="383.1" y="213">74LS04</text>
<text x="383.6" y="210.4">U407E</text>
<text x="43.8" y="216.1">R422</text>
<text x="43.8" y="218">?</text>
<text x="78.7" y="221.2">C426</text>
<text x="195.4" y="221.8">GND</text>
<text x="372" y="218">GND</text>
<text x="61" y="226.3">U407A</text>
<text x="78.7" y="223.1">??PF</text>
<text x="60.5" y="228.8">74LS04</text>
<text x="383.1" y="233.3">74LS04</text>
<text x="383.6" y="230.7">U407F</text>
<text x="372" y="239">GND</text>
<text x="196.1" y="244.7">GND</text>
<text x="33" y="267.6">U407G</text>
<text x="32.6" y="270.1">74LS04</text>
<text x="15.9" y="276.5">VCC</text>
<text x="29.1" y="276.5">VCC</text>
<text x="39.2" y="276.5">GND</text>
<text x="51.9" y="276.5">GND</text>
</g>
<g font-size="1.8" fill="#a90000">
<text x="158.7" y="44.8">1</text>
<text x="158.7" y="47.4">2</text>
<text x="167" y="47.4">15</text>
<text x="167" y="44.8">16</text>
<text x="47.6" y="48">1</text>
<text x="47.6" y="50.5">2</text>
<text x="47.6" y="53.1">3</text>
<text x="55.8" y="53.1">18</text>
<text x="55.8" y="50.5">19</text>
<text x="55.8" y="48">20</text>
<text x="110.4" y="48">1</text>
<text x="110.4" y="50.5">2</text>
<text x="110.4" y="53.1">3</text>
<text x="118.7" y="53.1">22</text>
<text x="118.7" y="50.5">23</text>
<text x="118.7" y="48">24</text>
<text x="158.7" y="49.9">3</text>
<text x="158.7" y="52.5">4</text>
<text x="167" y="52.5">13</text>
<text x="167" y="49.9">14</text>
<text x="47.6" y="55.6">4</text>
<text x="47.6" y="58.2">5</text>
<text x="55.8" y="58.2">16</text>
<text x="55.8" y="55.6">17</text>
<text x="110.4" y="55.6">4</text>
<text x="110.4" y="58.2">5</text>
<text x="118.7" y="58.2">20</text>
<text x="118.7" y="55.6">21</text>
<text x="158.7" y="55">5</text>
<text x="158.7" y="57.5">6</text>
<text x="167" y="57.5">11</text>
<text x="167" y="55">12</text>
<text x="47.6" y="60.7">6</text>
<text x="47.6" y="63.2">7</text>
<text x="47.6" y="65.8">8</text>
<text x="55.8" y="65.8">13</text>
<text x="55.8" y="63.2">14</text>
<text x="55.8" y="60.7">15</text>
<text x="110.4" y="60.7">6</text>
<text x="110.4" y="63.2">7</text>
<text x="110.4" y="65.8">8</text>
<text x="118.7" y="65.8">17</text>
<text x="118.7" y="63.2">18</text>
<text x="118.7" y="60.7">19</text>
<text x="158.7" y="60.1">7</text>
<text x="158.7" y="62.6">8</text>
<text x="167" y="60.1">10</text>
<text x="167.6" y="62.6">9</text>
<text x="46.9" y="70.9">10</text>
<text x="47.6" y="68.3">9</text>
<text x="55.8" y="70.9">11</text>
<text x="55.8" y="68.3">12</text>
<text x="109.8" y="70.9">10</text>
<text x="110.4" y="68.3">9</text>
<text x="118.7" y="70.9">15</text>
<text x="118.7" y="68.3">16</text>
<text x="109.8" y="73.4">11</text>
<text x="109.8" y="75.9">12</text>
<text x="118.7" y="75.9">13</text>
<text x="118.7" y="73.4">14</text>
<text x="139" y="93.1">1</text>
<text x="139" y="95.6">2</text>
<text x="139" y="98.2">3</text>
<text x="379.7" y="176.3">5</text>
<text x="391.1" y="176.3">6</text>
<text x="180.9" y="187.7">1</text>
<text x="180.9" y="190.2">2</text>
<text x="189.2" y="190.2">47</text>
<text x="189.2" y="187.7">48</text>
<text x="180.9" y="192.8">3</text>
<text x="180.9" y="195.3">4</text>
<text x="180.9" y="197.9">5</text>
<text x="189.2" y="197.9">44</text>
<text x="189.2" y="195.3">45</text>
<text x="189.2" y="192.8">46</text>
<text x="379.7" y="197.2">9</text>
<text x="391.1" y="197.2">8</text>
<text x="180.9" y="200.4">6</text>
<text x="180.9" y="202.9">7</text>
<text x="189.2" y="202.9">42</text>
<text x="189.2" y="200.4">43</text>
<text x="180.9" y="205.5">8</text>
<text x="180.9" y="208">9</text>
<text x="189.2" y="208">40</text>
<text x="189.2" y="205.5">41</text>
<text x="85.7" y="211.2">3</text>
<text x="97.1" y="211.2">4</text>
<text x="180.3" y="210.6">10</text>
<text x="180.3" y="213.1">11</text>
<text x="180.3" y="215.6">12</text>
<text x="189.2" y="215.6">37</text>
<text x="189.2" y="213.1">38</text>
<text x="189.2" y="210.6">39</text>
<text x="180.3" y="218.2">13</text>
<text x="180.3" y="220.7">14</text>
<text x="189.2" y="220.7">35</text>
<text x="189.2" y="218.2">36</text>
<text x="379.7" y="216.9">11</text>
<text x="391.1" y="216.9">10</text>
<text x="180.3" y="223.3">15</text>
<text x="180.3" y="225.8">16</text>
<text x="189.2" y="225.8">33</text>
<text x="189.2" y="223.3">34</text>
<text x="57.7" y="233.4">1</text>
<text x="69.1" y="233.4">2</text>
<text x="180.3" y="228.3">17</text>
<text x="180.3" y="230.9">18</text>
<text x="180.3" y="233.4">19</text>
<text x="189.2" y="233.4">30</text>
<text x="189.2" y="230.9">31</text>
<text x="189.2" y="228.3">32</text>
<text x="180.3" y="236">20</text>
<text x="180.3" y="238.5">21</text>
<text x="189.2" y="238.5">28</text>
<text x="189.2" y="236">29</text>
<text x="379.7" y="237.9">13</text>
<text x="391.1" y="237.9">12</text>
<text x="180.3" y="241">22</text>
<text x="180.3" y="243.6">23</text>
<text x="189.2" y="243.6">26</text>
<text x="189.2" y="241">27</text>
<text x="180.3" y="246.1">24</text>
<text x="189.2" y="246.1">25</text>
<text x="24.7" y="275.3">14</text>
<text x="45.6" y="275.3">7</text>
</g>
<g font-size="1.8" fill="#0000c2">
<text x="32.4" y="183.3">Clock</text>
<text x="38.8" y="183.3">for</text>
<text x="42.6" y="183.3">U406</text>
</g>
<g font-size="1.8" fill="#0f0f0f">
<text x="151.8" y="195.2">IDATA0</text>
<text x="151.8" y="197.8">IDATA1</text>
<text x="151.8" y="200.3">IDATA2</text>
<text x="151.8" y="202.9">IDATA3</text>
<text x="151.8" y="205.4">IDATA4</text>
<text x="151.8" y="207.9">IDATA5</text>
<text x="151.8" y="213">IDATA7</text>
<text x="151.8" y="210.5">IDATA6</text>
<text x="168.3" y="215.6">BADDR0</text>
<text x="168.3" y="218.1">BADDR1</text>
<text x="168.3" y="220.6">BADDR2</text>
<text x="210.2" y="225.7">P1</text>
<text x="210.2" y="223.2">P0</text>
<text x="210.2" y="230.8">P3</text>
<text x="210.2" y="228.3">P2</text>
<text x="210.2" y="233.3">P4</text>
<text x="210.2" y="238.4">P6</text>
<text x="210.2" y="235.9">P5</text>
<text x="210.2" y="241">P7</text>
</g>
<g font-size="1.8" fill="#000084">
<text x="137.2" y="216.8">IDATA[0..7]</text>
<text x="220.5" y="221.8">P[0..7]</text>
<text x="148.8" y="224.4">BADDR[0..19]</text>
</g>
<text font-size="1.8" fill="#009600" x="171.7" y="227">~{LPTCS}</text>
</svg>
